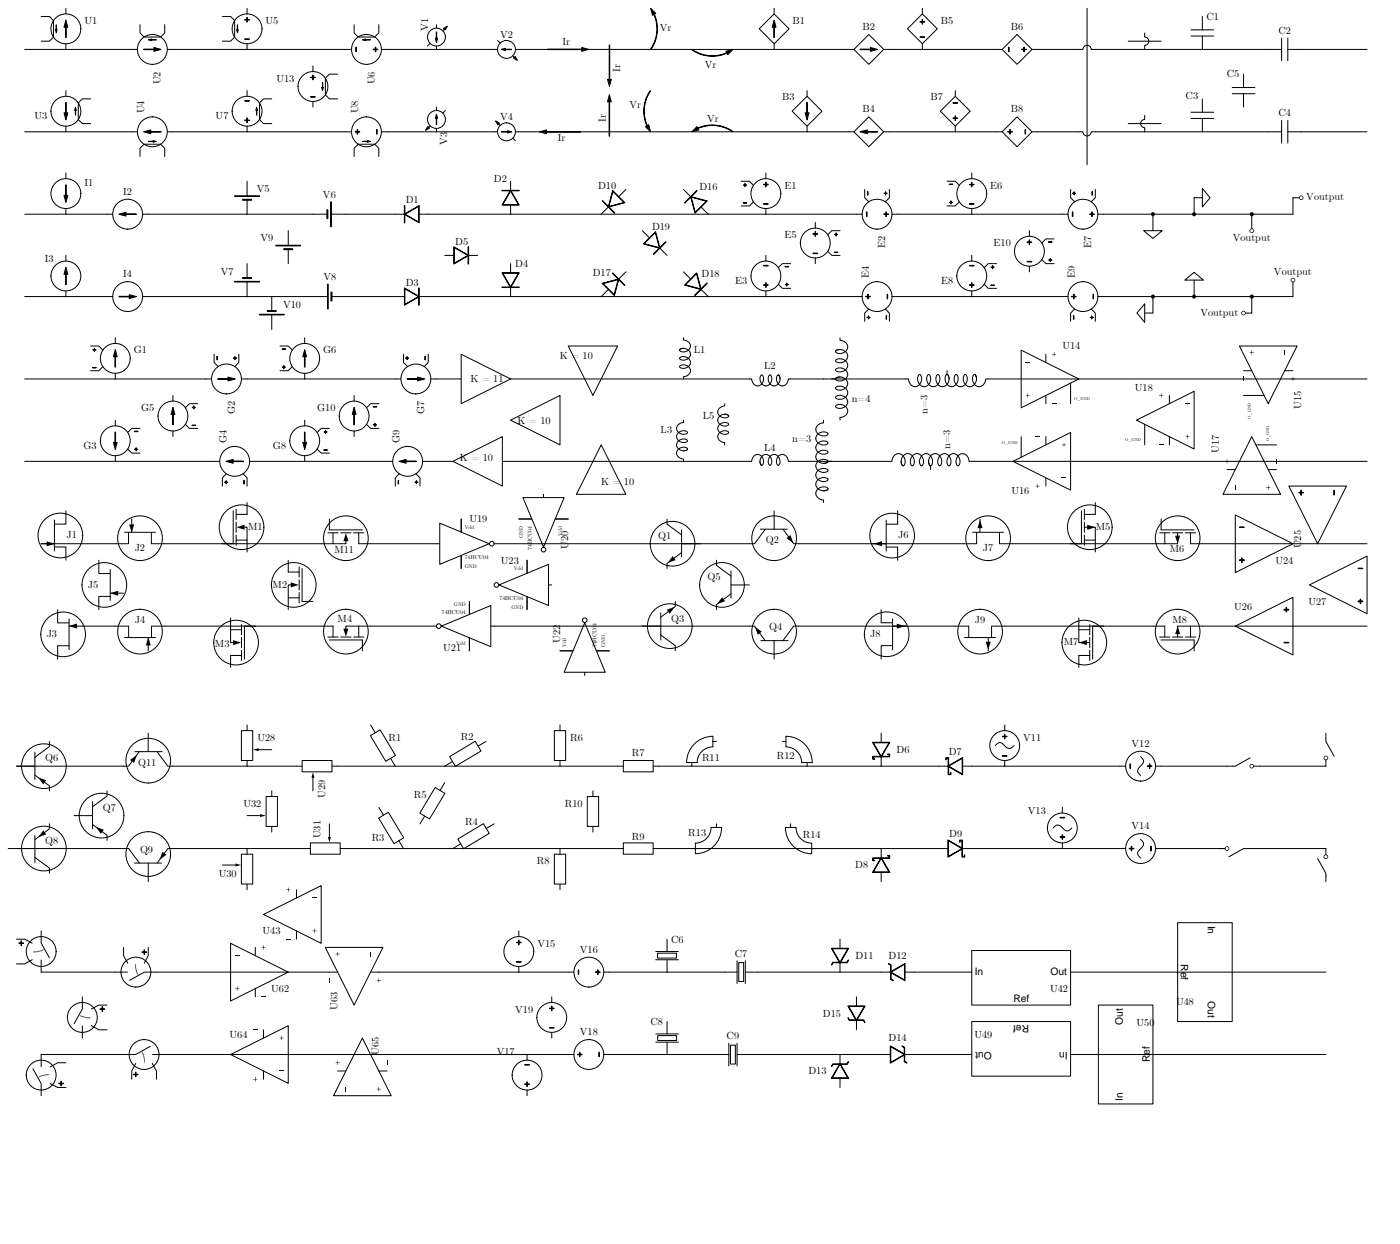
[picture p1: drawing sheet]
<svg xmlns="http://www.w3.org/2000/svg" width="960mm" height="852mm" viewBox="0 0 960 852" stroke-linecap="round" stroke-linejoin="round" font-family="sans-serif">
<g fill="none" stroke="#000" stroke-width=".69">
<path d="M745 6v107M17 34h73M119 34h118M265 34h74M356 34h225M610 34h73M711 34h28M751 34h118M773 28h23M892 34h45M17 90h73M119 90h118"/>
<path d="M265 90h74M356 90h225M610 90h73M711 90h28M751 90h118M773 85h23M892 90h45M824 129l5 6-5 7zM824 135h-6v12M892 135h-6v12h-130M17 147h56M102 147h112"/>
<path d="M237 147h34M294 147h293M615 147h113M784 158h13l-7 5zM790 147v11M858 147v11M812 192l6-5 7 5zM818 192v11M886 192v11h-130M17 203h56M102 203h112M237 203h34"/>
<path d="M294 203h293M615 203h113M785 208v13l-6-7zM790 203v11h-5M858 203v11h-6M17 260h124M169 260h102M299 260h17M350 260h164M542 260h79M677 260h260M17 316h130"/>
<path d="M175 316h90M294 316h16M344 316h170M542 316h68M666 316h271M28 373h51M113 373h107M254 373h45M339 373h175M548 373h112M694 373h96M824 373h113"/>
<path d="M56 429h23M113 429h107M254 429h45M339 429h175M548 429h107M689 429h101M824 429h113M11 525h74M119 525h84M231 525h192M452 525h191M666 525h102"/>
<path d="M796 525h45M864 525h45M6 581h79M119 581h90M237 581h186M452 581h191M666 581h102M796 581h45M858 581h51M28 666h51M107 666h119M260 666h129"/>
<path d="M418 666h79M519 666h85M627 666h39M734 666h175M28 722h57M113 722h276M418 722h73M514 722h90M627 722h39M734 722h175"/>
</g>
<g fill="#000">
<circle cx="790" cy="147" r="1.4"/>
<circle cx="818" cy="147" r="1.4"/>
<circle cx="858" cy="147" r="1.4"/>
<circle cx="790" cy="203" r="1.4"/>
<circle cx="818" cy="203" r="1.4"/>
<circle cx="858" cy="203" r="1.4"/>
</g>
<circle cx="858" cy="158" r="1.3" fill="#fff"/>
<path d="M857 158a1.1 1.1 0 0 1 2 0 1.1 1.1 0 0 1-2 0zM856 158a2 2 0 0 0 4 0 2 2 0 0 0-4 0z" fill-rule="evenodd" fill="#000"/>
<circle cx="892" cy="135" r="1.3" fill="#fff"/>
<path d="M891 135a1.1 1.1 0 0 1 2 0 1.1 1.1 0 0 1-2 0zM890 135a1.6 1.6 0 0 0 3 0 1.6 1.6 0 0 0-3 0z" fill-rule="evenodd" fill="#000"/>
<circle cx="852" cy="214" r="1.3" fill="#fff"/>
<path d="M851 215a1.1 1.1 0 0 1 2 0 1.1 1.1 0 0 1-2 0zM851 214a1.6 1.6 0 0 0 3 0 1.6 1.6 0 0 0-3 0z" fill-rule="evenodd" fill="#000"/>
<circle cx="886" cy="192" r="1.3" fill="#fff"/>
<g fill="#000">
<path d="M885 192a1.1 1.1 0 0 1 2 0 1.1 1.1 0 0 1-2 0zM885 192a1.6 1.6 0 0 0 3 0 1.6 1.6 0 0 0-3 0z" fill-rule="evenodd"/>
<path d="M722 241l1 2h1h-1v1l-1-1h-1h1z" fill-rule="evenodd"/>
<path d="M857 241h1v-1v1l1 1h-1v1v-1z" fill-rule="evenodd"/>
<path d="M885 259h1v-1v1l2 1h-2v1v-1z" fill-rule="evenodd"/>
<path d="M704 269l1 2h1h-1v1l-1-1h-1h1z" fill-rule="evenodd"/>
<path d="M796 269v2h1h-1v1v-1h-2h2z" fill-rule="evenodd"/>
<path d="M814 298v1h1h-1v2v-2h-1h1z" fill-rule="evenodd"/>
<path d="M729 303v2h2h-2v1v-1h-1h1z" fill-rule="evenodd"/>
<path d="M840 316h1v-1v1h1h-1v1v-1z" fill-rule="evenodd"/>
<path d="M711 332v1h2h-2v1v-1h-1h1z" fill-rule="evenodd"/>
<path d="M868 334h1v-1v1h2h-2v2v-2z" fill-rule="evenodd"/>
<path d="M539 369l3-2 2 5z" fill-rule="evenodd"/>
<path d="M461 381l2 3-5 2z" fill-rule="evenodd"/>
<path d="M457 418l5-2-3 4z" fill-rule="evenodd"/>
<path d="M495 409l2 3-6 2z" fill-rule="evenodd"/>
<path d="M517 429l5 4-3 2z" fill-rule="evenodd"/>
<path d="M197 608l1 1h1l-1 1v1l-1-1h-1l1-1z" fill-rule="evenodd"/>
<path d="M215 636l1 2h1h-1v1l-1-1h-1h1z" fill-rule="evenodd"/>
</g>
<g fill="none" stroke="#000" stroke-width=".69">
<path d="M28 11h6l3 3v11l-3 3h-6M45 6v4M45 19v7M96 17v6l3 2h11l3-2v-6M152 11h6l3 3v11l-3 3h-6M169 6v4M243 17v6l2 2h12l3-2v-6M299 17v2M305 19l-2 2M520 20l11-10 10 10-10 10zM531 6v4M531 19v7"/>
<path d="M622 20l10-10 10 10-10 10zM632 6v4M824 11v9M45 30v4M90 34h4M99 34h7M115 34h4M168 27h3M169 30v4M237 34h4M244 32v3M261 34h4"/>
<path d="M295 30l-2 2M299 32v2M339 34h2M341 28l2 2M351 38l2 2M353 34h3M531 30v4M581 34h4M590 34h7M595 24l11 10-11 10-10-10zM606 34h4M631 25h3"/>
<path d="M632 30v4M683 34h4M687 34l10-10 10 10-10 10zM691 32v3M707 34h4M739 34h3a2.8 2.8 0 0 1 3-3 2.8 2.8 0 0 1 3 3h3M785 23v2a2.8 2.8 0 0 1 2 3 2.8 2.8 0 0 1-2 3v3M816 20h16M816 25h16M824 25v9M869 34h9M878 26v16"/>
<path d="M883 34h9M883 26v16M214 45v4M231 51h-5l-3 3v11l3 3h5M845 60h15M852 51v9M45 62v4M45 70v7M62 68h-6l-2 3v11l2 3h6M168 69h3M169 62v4M186 68h-5l-3 3v11l3 3h5"/>
<path d="M213 66h3M214 69v4M299 73v3M305 76l-2 2M543 76l10-10 10 10-10 10zM553 62v4M553 70v7M645 76l10-10 10 10-10 10zM653 71h3M655 62v4M785 79v3a2.8 2.8 0 0 0-3 3 2.8 2.8 0 0 0 3 2v3M816 77h16"/>
<path d="M824 68v9M845 64h15M852 64v9M45 86v4M90 90h4M103 90h7M115 90h4M169 86v4M237 90h4M258 89v3M261 90h4M295 86l-2 2"/>
<path d="M299 88v2M339 90h2M341 84l2 2M351 95l2 1M353 90h3M553 86v4M581 90h4M585 90l10-10 11 10-11 11zM594 90h7M606 90h4M655 86v4M683 90h4"/>
<path d="M697 80l10 10-10 11-10-11zM703 89v3M707 90h4M739 90h3a2.8 2.8 0 0 0 3 3 2.8 2.8 0 0 0 3-3h3M816 81h16M824 81v9M869 90h9M878 83v15M883 90h9M883 83v15M45 119v3M96 107v-5l3-3h11l3 3v5"/>
<path d="M243 107v-5l2-3h12l3 3v5M525 119v3M666 119v3M45 127v7M169 124v10M169 137v10M350 124v7M508 124h6l2 3M510 139h2M516 138l-2 3h-6M524 140h2M593 130v5l2 3"/>
<path d="M595 131v3M610 130v5l-3 3M649 124h6l3 3M651 126h2M658 138l-3 3h-6M665 140h2M734 130v5l3 3M749 131v3M751 130v5l-3 3M45 143v4M73 147h4M86 147h7"/>
<path d="M98 147h4M198 158v10M214 147h10M227 147h10M271 147h6M287 147h7M350 140v7M525 143v4M559 152v4M576 158h-6l-3 3M587 147h4M594 145v3"/>
<path d="M611 147h4M666 143v4M706 158v4M728 147h4M735 145v3M752 147h4M45 175v4M198 171v10M305 175h6M321 175h6M525 175v4M557 174h3"/>
<path d="M559 177v4M567 172l3 3h6M572 173h2M666 175v4M704 179h3M714 178l3 3h5M719 166h2M722 164h-5l-3 2M45 188v7M45 199v4M169 181v10M169 193v10"/>
<path d="M350 181v6M350 197v6M524 182h2M525 199v4M533 195l3 3h6M538 183h2M542 181h-6l-3 2M665 182h2M666 199v4M675 195l2 3h6M679 195h2M683 181h-6l-2 2"/>
<path d="M706 182v4M73 203h4M82 203h7M98 203h4M214 203h11M227 203h10M271 203h6M287 203h7M587 203h4M595 212l-2 2v6M607 212l3 2v6M608 216v3"/>
<path d="M608 202v3M611 203h4M728 203h4M736 216v3M737 212l-3 2v6M748 212l3 2v6M749 202v3M752 203h4M62 237h6l3 3M79 231v4M192 237h6l2 3M193 239h3"/>
<path d="M209 231v4M466 240a4 4 0 0 1 4-1 4 4 0 0 1 3 4M468 231v2a5 5 0 0 1 5 4M469 239h-2l-1 1M473 237a4 4 0 0 1-7 3M576 231v2a5 5 0 0 1 5 5M576 239l-3 1v1M581 238a5 5 0 0 1-3 4 5 5 0 0 1-5-1M700 240l39 20-39 19zM849 237h40l-20 40zM64 252h2M71 251l-3 3h-6"/>
<path d="M79 244v7M79 256v4M141 260h4M147 243v5l3 3M149 244v2M149 260h7M164 243v5l-3 3M165 260h4M200 251l-2 3h-6M209 244v7M209 256v4M271 260h4"/>
<path d="M277 243v5l2 3M279 260h7M291 244v2M294 243v5l-3 3M295 260h4M473 243a4 4 0 0 1-7 3 4 4 0 0 1 6-1 4 4 0 0 1 0 6 4 4 0 0 1-6 0 4 4 0 0 1 7 1 4 4 0 0 1-5 6v2M514 260h1a5 5 0 0 0 4 4M533 257a4 4 0 0 1 1 6 4 4 0 0 1-7 0 4 4 0 0 1 1-6 4 4 0 0 1 1 5 4 4 0 0 1-4 2M533 257a4 4 0 0 0 2 7 4 4 0 0 0 5-4h2M533 257l1 1 1 2M570 260h3M573 241a5 5 0 0 1 6-1 5 5 0 0 1 1 6 5 5 0 0 1-7 1 5 5 0 0 1 5-1 5 5 0 0 1 3 4"/>
<path d="M573 260a5 5 0 0 1 6-1 5 5 0 0 1 1 6 5 5 0 0 1-7 1 5 5 0 0 1 5-1 5 5 0 0 1 3 4M576 258l-3 1v1M581 250a5 5 0 0 1-3 4 5 5 0 0 1-5-1 5 5 0 0 1 6 0 5 5 0 0 1 1 6 5 5 0 0 1-7 1M621 260h2a5 5 0 0 0 5 5 5 5 0 0 0 4-6 1.4 1.4 0 0 0-1-2 1.4 1.4 0 0 0-2 0 5 5 0 0 0 1 6 5 5 0 0 0 6 1 5 5 0 0 0 1-7 5 5 0 0 0-2 5 5 5 0 0 0 5 3M649 257a5 5 0 0 0 0 6 5 5 0 0 0 6 1 5 5 0 0 0 0-7 5 5 0 0 0 0 6 5 5 0 0 0 6 1 5 5 0 0 0 1-7 5 5 0 0 0-1 6 5 5 0 0 0 6 1 5 5 0 0 0 1-7M649 257a5 5 0 0 1 1 6 5 5 0 0 1-6 1 5 5 0 0 1-1-7 5 5 0 0 1 1 5 5 5 0 0 1-4 3M649 257h1v3M649 254v3M668 257a5 5 0 0 0 0 6 5 5 0 0 0 5 1l2-2 1-2h1M668 257h1v3M703 248h3M717 243v5"/>
<path d="M852 258v3M852 254h6M881 240v3M881 254h5M119 271v4M135 277h-5l-3 2M243 271v4M256 279h2M260 277h-6l-3 2M497 277v1a4 4 0 0 0-5 5 4 4 0 0 0 6 3l1-1M519 264a4 4 0 0 0 3-7 4 4 0 0 0-1 5 4 4 0 0 0 4 2M581 269a5 5 0 0 1-3 4 5 5 0 0 1-5-1 5 5 0 0 1 6 0 5 5 0 0 1 1 6 5 5 0 0 1-7 0 5 5 0 0 1 6 0 5 5 0 0 1 1 6l-2 1-2 1v2"/>
<path d="M717 271v6M721 277h3M734 262v15M802 271v6M813 277h2M852 271h14M79 288v4M79 296v7M92 296h2M96 294h-6l-2 2M119 284v7M119 295v4"/>
<path d="M127 291l3 3h5M132 291h2M209 288v4M209 296v7M226 294h-6l-3 2M243 284v7M243 295v4M251 291l3 3h6M464 294a4 4 0 0 0 7 2 4 4 0 0 0-6 0 4 4 0 0 0 0 6 4 4 0 0 0 6 0 4 4 0 0 0-7 2 4 4 0 0 0 6 5l1-1M468 288v1a5 5 0 0 0-4 4M492 288a4 4 0 0 0 7 3 4 4 0 0 0-4-1 4 4 0 0 0-3 3M492 294a4 4 0 0 0 7 2 4 4 0 0 0-7 2 4 4 0 0 0 5 5v2"/>
<path d="M497 284h1l1 1M499 285a4 4 0 0 0-4-1 4 4 0 0 0-3 4M564 288v2a5 5 0 0 0-5 5 5 5 0 0 0 6 4 1.4 1.4 0 0 0 2-1 1.4 1.4 0 0 0 0-2 5 5 0 0 0-6 1 5 5 0 0 0-1 6 5 5 0 0 0 7 0 5 5 0 0 0-5-1 5 5 0 0 0-3 5M700 299v14M710 299h3M717 299v6M779 288l39-20v40zM785 291v14M802 299v6M858 299l20 40h-40zM79 312v4M88 308l2 2h6"/>
<path d="M147 316h4M160 316h7M171 316h4M209 312v4M217 308l3 2h6M222 308h2M265 316h4M278 316h7M290 316h4M471 308a4 4 0 0 0-7 1 4 4 0 0 0 4 6v1M471 308l-1 1h-2M519 311a5 5 0 0 0-4 5h-1"/>
<path d="M519 311a4 4 0 0 1 3 8M521 316v2l1 1M525 311a4 4 0 0 0-3 8M525 311a4 4 0 0 1 3 8 4 4 0 0 1-1-6 4 4 0 0 1 7 0 4 4 0 0 1-1 6 4 4 0 0 1 2-7 4 4 0 0 1 5 4h2M559 307a5 5 0 0 0 3 4 5 5 0 0 0 5-1 5 5 0 0 0-6-1 5 5 0 0 0-1 6 5 5 0 0 0 7 1M567 316a5 5 0 0 0-6 0 5 5 0 0 0-1 6 5 5 0 0 0 7 0 5 5 0 0 0-6 0 5 5 0 0 0-1 6 5 5 0 0 0 7 1 5 5 0 0 0-5-1 5 5 0 0 0-3 4M567 316v1h-3M567 316h3M616 311a5 5 0 0 0-5 5h-1M616 311a5 5 0 0 1 4 3 5 5 0 0 1-1 5M618 316v2l1 1M628 311a5 5 0 0 0-4 3 5 5 0 0 0 1 5 5 5 0 0 0 1-6 5 5 0 0 0-6-1 5 5 0 0 0-1 7"/>
<path d="M629 311a5 5 0 0 1 4 3 5 5 0 0 1-1 5 5 5 0 0 1-1-6 5 5 0 0 1 6-1 5 5 0 0 1 1 7M636 316l1 2 1 1M638 319v3M647 311a5 5 0 0 0-4 3 5 5 0 0 0 1 5 5 5 0 0 0 1-6 5 5 0 0 0-6-1 5 5 0 0 0-1 7M647 311a5 5 0 0 1 4 3 5 5 0 0 1-1 5 5 5 0 0 1 0-6 5 5 0 0 1 6-1 5 5 0 0 1 1 7 5 5 0 0 1-1-6 5 5 0 0 1 6-1l2 2v2h2M694 316l40-20v40zM794 305h3M861 305h14M875 315v2M155 325l-3 2v6M167 325l2 2v6M167 329v3"/>
<path d="M273 329v3M274 325l-3 2v6M285 325l3 2v6M373 339v2M559 332a5 5 0 0 0 3 4 5 5 0 0 0 5-1M567 335a5 5 0 0 0-6-1 5 5 0 0 0-1 6l2 2 2 1v1M567 335v1h-3M717 327v6M728 327h3M841 322h6M847 333v3M869 322h6"/>
<path d="M301 358l34 15-34 14zM316 356v9M356 356h9M358 341h29l-14 34zM381 356h8M457 356v3l10 7M531 350v13M299 373h2M467 379l-10 7v4M467 363v19M480 373h-13M521 363h19"/>
<path d="M525 363l-8 10h-3M537 363l7 10h4M316 381v8M361 384v9M491 384v3l10 8M501 391v19M322 412v9M342 401l34-14v28zM361 409v9M376 401h2M453 420v19M463 412v4l-10 7"/>
<path d="M501 407l-10 7v4M514 401h-13M303 429l33-14v28zM322 437v9M336 429h3M401 427l14 34h-28zM453 435l10 7v4M453 429h-13M514 429h3l7 10M522 439h18M531 439v13M548 429h-4l-7 10"/>
<path d="M384 446h9M409 446h9M401 461v2M384 497v4M380 501h8v20h-8zM384 521v4M423 525h4M427 521h21v8h-21zM448 525h4M403 546h7v20h-7zM406 542v4M406 566v4"/>
<path d="M427 577h21v8h-21zM380 585h8v21h-8zM384 581v4M423 581h4M448 581h4M203 610v5M214 615h3M384 606v4M28 638v8l6 10M181 627l39-20v39zM203 638v5M11 643h6l5 3"/>
<path d="M22 658l-5 2h-6M28 658v8M196 643h3"/>
<circle cx="45" cy="20" r="10"/>
<circle cx="169" cy="20" r="10"/>
<circle cx="104" cy="34" r="10"/>
<circle cx="251" cy="34" r="10"/>
<circle cx="299" cy="25" r="6"/>
<circle cx="347" cy="34" r="6"/>
<circle cx="214" cy="59" r="10"/>
<circle cx="45" cy="76" r="10"/>
<circle cx="169" cy="76" r="10"/>
<circle cx="104" cy="90" r="10"/>
<circle cx="251" cy="90" r="10"/>
<circle cx="299" cy="82" r="6"/>
<circle cx="347" cy="90" r="6"/>
<circle cx="45" cy="133" r="10"/>
<circle cx="525" cy="133" r="10"/>
<circle cx="666" cy="133" r="10"/>
<circle cx="87" cy="147" r="10"/>
<circle cx="601" cy="147" r="10"/>
<circle cx="742" cy="147" r="10"/>
<circle cx="559" cy="167" r="10"/>
<circle cx="706" cy="172" r="10"/>
<circle cx="45" cy="189" r="10"/>
<circle cx="525" cy="189" r="10"/>
<circle cx="666" cy="189" r="10"/>
<circle cx="87" cy="203" r="10"/>
<circle cx="601" cy="203" r="10"/>
<circle cx="742" cy="203" r="10"/>
<circle cx="79" cy="246" r="10"/>
<circle cx="155" cy="260" r="10"/>
<circle cx="209" cy="246" r="10"/>
<circle cx="285" cy="260" r="10"/>
<circle cx="119" cy="285" r="10"/>
<circle cx="243" cy="285" r="10"/>
<circle cx="79" cy="302" r="10"/>
<circle cx="161" cy="316" r="10"/>
<circle cx="209" cy="302" r="10"/>
<circle cx="279" cy="316" r="10"/>
<circle cx="337" cy="373" r="1.6"/>
<circle cx="373" cy="377" r="1.6"/>
<circle cx="461" cy="373" r="15"/>
<circle cx="531" cy="369" r="15"/>
<circle cx="340" cy="401" r="1.6"/>
<circle cx="495" cy="401" r="15"/>
<circle cx="301" cy="429" r="1.6"/>
<circle cx="401" cy="425" r="1.6"/>
<circle cx="459" cy="429" r="15"/>
<circle cx="531" cy="433" r="15"/>
<circle cx="28" cy="652" r="10"/>
</g>
<g fill="#000" stroke="#000" stroke-width=".69">
<path d="M38 17l1 4z" fill-rule="evenodd"/>
<path d="M45 18v8z" fill-rule="evenodd"/>
<path d="M163 17v4z" fill-rule="evenodd"/>
<path d="M530 18l1 8z" fill-rule="evenodd"/>
<path d="M98 34h8z" fill-rule="evenodd"/>
<path d="M104 27h3z" fill-rule="evenodd"/>
<path d="M168 27h3z" fill-rule="evenodd"/>
<path d="M244 32v3z" fill-rule="evenodd"/>
<path d="M250 27h4z" fill-rule="evenodd"/>
<path d="M299 22v5z" fill-rule="evenodd"/>
<path d="M346 34h5z" fill-rule="evenodd"/>
<path d="M375 34h24z" fill-rule="evenodd"/>
<path d="M418 31v23z" fill-rule="evenodd"/>
<path d="M448 10a22 22 0 0 1-2 24 24 24 0 0 0 2-24z" fill-rule="evenodd"/>
<path d="M474 34a26 26 0 0 0 24 2 23 23 0 0 1-24-2z" fill-rule="evenodd"/>
<path d="M590 34h7z" fill-rule="evenodd"/>
<path d="M631 25l3 1z" fill-rule="evenodd"/>
<path d="M691 32l1 3z" fill-rule="evenodd"/>
<path d="M221 57v3z" fill-rule="evenodd"/>
<path d="M45 70v7z" fill-rule="evenodd"/>
<path d="M52 75v4z" fill-rule="evenodd"/>
<path d="M168 69h3z" fill-rule="evenodd"/>
<path d="M176 75v4z" fill-rule="evenodd"/>
<path d="M213 66l3 1z" fill-rule="evenodd"/>
<path d="M446 62a27 27 0 0 0-3 24 25 25 0 0 1 3-24z" fill-rule="evenodd"/>
<path d="M553 70v7z" fill-rule="evenodd"/>
<path d="M653 70l3 1z" fill-rule="evenodd"/>
<path d="M102 97h3z" fill-rule="evenodd"/>
<path d="M103 90h7z" fill-rule="evenodd"/>
<path d="M248 97h4z" fill-rule="evenodd"/>
<path d="M258 89v3z" fill-rule="evenodd"/>
<path d="M299 81v4z" fill-rule="evenodd"/>
<path d="M344 90h4z" fill-rule="evenodd"/>
<path d="M375 90l23 1z" fill-rule="evenodd"/>
<path d="M417 70l1 23z" fill-rule="evenodd"/>
<path d="M478 88a23 23 0 0 1 24 2 26 26 0 0 0-24-2z" fill-rule="evenodd"/>
<path d="M594 90h7z" fill-rule="evenodd"/>
<path d="M703 89v3z" fill-rule="evenodd"/>
<path d="M45 127v7z" fill-rule="evenodd"/>
<path d="M161 134h17v1h-17z" fill-rule="evenodd"/>
<path d="M166 137h6h-6z" fill-rule="evenodd"/>
<path d="M227 138v17z" fill-rule="evenodd"/>
<path d="M350 130l6 11h-12zM350 131l-5 9h10z" fill-rule="evenodd"/>
<path d="M344 130l12 1z" fill-rule="evenodd"/>
<path d="M509 139h3z" fill-rule="evenodd"/>
<path d="M523 140h4z" fill-rule="evenodd"/>
<path d="M595 131v3z" fill-rule="evenodd"/>
<path d="M651 126h2z" fill-rule="evenodd"/>
<path d="M664 140h4z" fill-rule="evenodd"/>
<path d="M748 131l1 3z" fill-rule="evenodd"/>
<path d="M86 147h7z" fill-rule="evenodd"/>
<path d="M224 144h1v6h-1z" fill-rule="evenodd"/>
<path d="M277 147l10-6v12zM278 147l9 5v-11z" fill-rule="evenodd"/>
<path d="M277 141v12z" fill-rule="evenodd"/>
<path d="M594 145v3z" fill-rule="evenodd"/>
<path d="M735 145v3z" fill-rule="evenodd"/>
<path d="M195 170h6v1h-6z" fill-rule="evenodd"/>
<path d="M189 168h17h-17z" fill-rule="evenodd"/>
<path d="M321 169v12z" fill-rule="evenodd"/>
<path d="M311 169v12l10-6zM311 170l10 5-10 5z" fill-rule="evenodd"/>
<path d="M557 173l3 1z" fill-rule="evenodd"/>
<path d="M572 173h2z" fill-rule="evenodd"/>
<path d="M704 179h3z" fill-rule="evenodd"/>
<path d="M719 166h2z" fill-rule="evenodd"/>
<path d="M45 188v7z" fill-rule="evenodd"/>
<path d="M166 190h6v1h-6z" fill-rule="evenodd"/>
<path d="M161 193h17h-17z" fill-rule="evenodd"/>
<path d="M344 197h12z" fill-rule="evenodd"/>
<path d="M344 187h12l-6 10zM345 187l5 9 5-9z" fill-rule="evenodd"/>
<path d="M523 182h4z" fill-rule="evenodd"/>
<path d="M538 183h2z" fill-rule="evenodd"/>
<path d="M664 182h4z" fill-rule="evenodd"/>
<path d="M679 195l3 1z" fill-rule="evenodd"/>
<path d="M82 203h7z" fill-rule="evenodd"/>
<path d="M224 195h1v17h-1z" fill-rule="evenodd"/>
<path d="M227 200h1v6h-1z" fill-rule="evenodd"/>
<path d="M287 197v12z" fill-rule="evenodd"/>
<path d="M277 197l10 6-10 6zM277 198v11l10-6z" fill-rule="evenodd"/>
<path d="M607 216l1 3z" fill-rule="evenodd"/>
<path d="M608 202v3z" fill-rule="evenodd"/>
<path d="M736 216v3z" fill-rule="evenodd"/>
<path d="M749 202l1 3z" fill-rule="evenodd"/>
<path d="M193 239h3z" fill-rule="evenodd"/>
<path d="M63 252h3z" fill-rule="evenodd"/>
<path d="M79 244v7z" fill-rule="evenodd"/>
<path d="M149 244v3z" fill-rule="evenodd"/>
<path d="M149 259l7 1z" fill-rule="evenodd"/>
<path d="M209 244v7z" fill-rule="evenodd"/>
<path d="M279 259l7 1z" fill-rule="evenodd"/>
<path d="M291 244l1 3z" fill-rule="evenodd"/>
<path d="M256 279h2z" fill-rule="evenodd"/>
<path d="M92 295l3 1z" fill-rule="evenodd"/>
<path d="M118 284l1 7z" fill-rule="evenodd"/>
<path d="M132 291l2 1z" fill-rule="evenodd"/>
<path d="M243 284v7z" fill-rule="evenodd"/>
<path d="M79 296v7z" fill-rule="evenodd"/>
<path d="M160 316h7z" fill-rule="evenodd"/>
<path d="M209 296v7z" fill-rule="evenodd"/>
<path d="M222 308h2z" fill-rule="evenodd"/>
<path d="M278 316h7z" fill-rule="evenodd"/>
<path d="M167 329v3z" fill-rule="evenodd"/>
<path d="M273 329v3z" fill-rule="evenodd"/>
</g>
<g fill="#000" stroke="#000" stroke-width=".69">
<path d="M45 14l1 5h-2zM168 13h1l1-1v1l1 1h-1l-1 1v-1zM446 6l3 3-2 2zM531 14l1 5h-3zM632 13v2h2h-2v2v-2h-1h1zM38 20h1v2zM102 27h2v1zM106 33l4 1-4 1zM162 20h1v2zM248 27h3v1zM256 34h1l1-2v2h1h-1l-1 1v-1zM298 26h2l-1 3z"/>
<path d="M304 19l3-1-2 3zM343 34l3-1v2zM353 39l2 2-3-1zM399 33l5 1-5 1zM497 35l5-1-3 3zM597 33l4 1-4 1zM700 34h2v-2v2h1h-1v1v-1zM213 53h1l1-2v2h1h-1l-1 2v-2zM220 60h2l-1 2zM416 54h3l-1 5zM44 77h2l-1 5zM52 73v3h-1z"/>
<path d="M176 73v3h-1zM418 65l1 5h-3zM552 77h2l-1 5zM98 90l5-1v3zM105 96l2 1h-2zM168 82h1l1-1v1l1 1h-1l-1 1v-1zM243 90h2v-1v1h2h-2v2v-2zM252 96l2 1h-2zM293 87l1 1-2 1zM299 78l1 3h-2zM340 83l2 1-1 1zM348 90h3l-3 1z"/>
<path d="M370 90l5-1v3zM442 87l3-2 1 5zM474 90l4-3 1 2zM590 90l4-1v3zM653 81h2v-2v2h1h-1v2v-2zM691 90h1v-1v1h2h-2v2v-2zM44 134h2l-1 5zM511 126v1h1h-1v1v-1h-1h1zM525 125v1h2l-2 1v1v-1h-2l2-1zM606 132h1v-1v1l1 1h-1v1v-1zM652 138v1h1h-1v1v-1h-1h1zM666 125v1h2l-2 1v1v-1h-2l2-1z"/>
<path d="M735 132h1v-1v1l1 1h-1v1v-1zM81 147l5-2v3zM606 147h1l1-2v2h1h-1l-1 1v-1zM747 147h1l1-2v2h1h-1l-1 1v-1zM559 159v1h1h-1v2v-2h-2h2zM572 161h1v-1v1h1h-1v1v-1zM705 164l1 2h1h-1v2l-1-2h-1h1zM720 177v1h1h-1v1v-1h-1h1zM45 183l1 5h-2zM525 194v1h2h-2v2v-2h-2h2zM538 195h1v-1v1h1h-1v1v-1zM666 194v1h2h-2v2v-2h-2h2z"/>
<path d="M680 182v1h1h-1v1v-1h-1h1zM89 202l4 1-4 2zM593 203h2v-1v1h2h-2v2v-2zM595 216v1h1l-1 1v1v-1h-1l1-1zM734 203h2v-1v1h2h-2v2v-2zM747 217h1v-1v1l1 1h-1v1v-1zM65 239v1h1h-1v1v-1h-1h1zM79 240l1 4h-2zM160 245h1v-1v1h1h-1v1v-1zM194 251h1h1l-1 1v1l-1-1h-1l1-1zM209 240l1 4h-2zM278 245h1v-1v1h1h-1v1v-1z"/>
<path d="M132 279h1v-1v1h1h-1v1v-1zM156 258l5 2-5 1zM286 258l5 2-5 1zM119 279l1 5h-3zM223 295v1h1h-1v1v-1h-1h1zM243 279l1 5h-3zM257 290v1h1h-1v1v-1h-1h1zM78 303h2l-1 5zM92 308h1v-1v1h1h-1v1v-1zM155 316l5-1v2zM208 303h2l-1 5zM273 316l5-1v2z"/>
<path d="M155 329v1h1l-1 1h-1l1-1zM284 330h1l1-1v1v1h-1zM13 646h1l1-1v1h1h-1l-1 2v-2z"/>
</g>
<path d="M30 651l-7 1" fill="none" stroke="#646464" stroke-width=".69" stroke-dasharray="1 .3"/>
<path d="M22 652h2v1z" fill="#646464"/>
<g fill="none" stroke="#000" stroke-width=".69">
<path d="M85 649v6l3 5M102 649v6l-3 5M79 666h8M107 666h-8l-10 6"/>
<circle cx="93" cy="666" r="10"/>
</g>
<path d="M97 652h2v-1v1l1 1h-1v1v-1z" fill="#000" stroke="#000" stroke-width=".69"/>
<path d="M94 668l-1-7" fill="none" stroke="#646464" stroke-width=".69" stroke-dasharray="1 .3"/>
<path d="M93 660v2h-1z" fill="#646464"/>
<g fill="none" stroke="#000" stroke-width=".69">
<path d="M23 732l5 10v9M28 722v9M45 728h-5l-6 3M34 742l6 3h5"/>
<circle cx="28" cy="737" r="10"/>
</g>
<path d="M42 741v1h1l-1 1v1v-1h-2l2-1z" fill="#000" stroke="#000" stroke-width=".69"/>
<path d="M27 738l6-2" fill="none" stroke="#646464" stroke-width=".69" stroke-dasharray="1 .3"/>
<path d="M33 736h1l-1 1z" fill="#646464"/>
<g fill="none" stroke="#000" stroke-width=".69">
<path d="M103 717l-10 5h-8M93 729l-3 5v5M104 729l3 5v5M105 722h8"/>
<circle cx="99" cy="722" r="10"/>
</g>
<path d="M91 736h2v-1v1h2h-2v2v-2z" fill="#000" stroke="#000" stroke-width=".69"/>
<path d="M98 721l1 6" fill="none" stroke="#646464" stroke-width=".69" stroke-dasharray="1 .3"/>
<path d="M99 727v2z" fill="#646464"/>
<g fill="none" stroke="#000" stroke-width=".69">
<path d="M56 683v8l-5 10M73 689h-5l-5 2M56 703v8M63 703l5 3h5"/>
<circle cx="56" cy="697" r="10"/>
</g>
<path d="M69 691h1v-1v1l2 1h-2v1v-1z" fill="#000" stroke="#000" stroke-width=".69"/>
<path d="M55 696l6 1" fill="none" stroke="#646464" stroke-width=".69" stroke-dasharray="1 .3"/>
<path d="M61 697h2l-2 1z" fill="#646464"/>
<g fill="none" stroke="#000" stroke-width=".69">
<path d="M883 333h40l-20 40zM892 336v3M914 336v3M37 356v21M45 350v9h-8M90 356v9M160 350v23h-8M162 349v7M162 358v7M169 344v8h-7M607 356v22M615 350v9h-8"/>
<path d="M672 356v9M741 350v23h-7M743 349v7M743 358v7M751 344v8h-8M796 356v7h22M847 353l39 20-39 19zM28 373h9M37 375h8v9M85 365h22M88 365v8h-9M104 365v8h9"/>
<path d="M162 367v7M168 361h1v9h-7M169 370v8M598 373h9M607 375h8v9M667 365h21M669 365v8h-9M685 365v8h9M743 361h8v9h-8M743 367v7M751 370v8M790 373h8"/>
<path d="M795 365h7M798 365v8h9v-8M804 365h7M812 365h8M816 365v8h8M850 361h3M850 384h3M931 389h3M40 418v9h7M604 418v9h8M880 418h3M897 401l40-20v40z"/>
<path d="M931 412h3M47 429h9M47 424v21M79 429h9v8M85 437h22M102 437v9M113 429h-9v8M158 423v8M166 431h-8v9h2M166 428v7M166 437v7M175 429h-7v23"/>
<path d="M220 429h8v7M225 436h7M226 438h22v8M234 436h7M237 431v-2h9v7M242 436h7M246 429h8M612 429h9M612 424v21M655 429h9v8M661 437h21M677 437v9"/>
<path d="M689 429h-9v8M739 423v8M747 431h-8v9h8M747 428v7M747 437v7M756 429h-7v23M790 429h8v7M795 436h7M796 438h22v8M804 436h7M807 436v-7h9v7M812 436h8"/>
<path d="M816 429h8M847 429l39-20v40zM47 442h-7v10M166 449h-8v8M166 446v7M612 442h-8v10M747 449h-8v8M747 446v7M880 440h3M169 497v4M24 515v19M34 508v4l-10 7"/>
<path d="M93 515h18M95 515l-7 10h-3M102 502v13M108 515l7 10h4M165 501h8v20h-8zM177 514h9M604 502v7M604 519v6M857 519l-10 6h-6M11 525h13M24 531l10 7v4M169 521v4"/>
<path d="M203 525h4M207 521h21v8h-21zM214 532v10M228 525h3M643 525h7M660 525h6M858 525h6M51 559h12M63 549v19M73 542v3l-10 8M169 559h10M182 546h8v20h-8z"/>
<path d="M186 542v4M24 572v19M34 564v4l-10 7M63 565l10 7v4M186 566v4M213 577h20v8h-20zM226 564v10M24 587l10 8v3M24 581h-13M85 581h3l8 10M92 591h19M102 591v13"/>
<path d="M119 581h-4l-7 10M152 593h10M165 585h8v21h-8zM169 581v4M209 581h4M233 581h4M604 581v7M604 598v6M643 581h7M660 581h6M169 606v4M356 638v4"/>
<path d="M158 646l40 20-40 20zM161 655h3M175 649v6M223 649h39l-19 40zM254 652v3M354 659h3M576 643v7M576 660v6M175 677v6M226 666h5M226 670v3M254 666h6"/>
<path d="M356 662v4M389 666h4M396 665v2M414 666h4M604 666h6M620 666h7M179 683h3M378 683v4M587 683v6M587 699v7M174 706h2M181 706v5"/>
<path d="M248 711l20 40h-39zM377 704h3M378 707v4M158 722l40-19v39zM181 734v5M192 734h2M231 734h6M260 734h5M265 727v3M360 730h3M361 722v4M389 722h4"/>
<path d="M411 721v3M414 722h4M576 722v7M576 739v6M604 722h6M620 722h7M237 745v3M361 747v4"/>
<circle cx="41" cy="367" r="15"/>
<circle cx="96" cy="369" r="15"/>
<circle cx="166" cy="361" r="15"/>
<circle cx="611" cy="367" r="15"/>
<circle cx="677" cy="369" r="15"/>
<circle cx="747" cy="361" r="15"/>
<circle cx="807" cy="369" r="15"/>
<circle cx="43" cy="435" r="15"/>
<circle cx="96" cy="433" r="15"/>
<circle cx="237" cy="433" r="15"/>
<circle cx="608" cy="435" r="15"/>
<circle cx="672" cy="433" r="15"/>
<circle cx="807" cy="433" r="15"/>
<circle cx="162" cy="440" r="15"/>
<circle cx="743" cy="440" r="15"/>
<circle cx="30" cy="525" r="15"/>
<circle cx="102" cy="521" r="15"/>
<circle cx="70" cy="559" r="15"/>
<circle cx="30" cy="581" r="15"/>
<circle cx="102" cy="585" r="15"/>
<circle cx="356" cy="652" r="10"/>
<circle cx="404" cy="666" r="10"/>
<circle cx="378" cy="697" r="10"/>
<circle cx="361" cy="737" r="10"/>
<circle cx="404" cy="722" r="10"/>
</g>
<g fill="#000">
<path d="M672 356l1 6h-3z" fill-rule="evenodd"/>
<path d="M32 371l5 2-5 1z" fill-rule="evenodd"/>
<path d="M89 359h3l-2 6z" fill-rule="evenodd"/>
<path d="M162 361l6-1v3z" fill-rule="evenodd"/>
<path d="M599 373l5-2 1 3z" fill-rule="evenodd"/>
<path d="M745 360l6 1-6 2z" fill-rule="evenodd"/>
<path d="M805 367h4l-2 6z" fill-rule="evenodd"/>
<path d="M47 429l6-2v3z" fill-rule="evenodd"/>
<path d="M102 437l1 5h-3z" fill-rule="evenodd"/>
<path d="M235 431h4l-2 5z" fill-rule="evenodd"/>
<path d="M615 427l5 2-5 2z" fill-rule="evenodd"/>
<path d="M807 429l2 5-3 1z" fill-rule="evenodd"/>
<path d="M160 439l5 1-5 2z" fill-rule="evenodd"/>
<path d="M676 440h3l-2 5z" fill-rule="evenodd"/>
<path d="M739 440l6-1v3z" fill-rule="evenodd"/>
<path d="M89 521l5-4-2 6z" fill-rule="evenodd"/>
<path d="M26 533l6 2-2 2z" fill-rule="evenodd"/>
<path d="M30 569l2 3-6 2z" fill-rule="evenodd"/>
<path d="M66 567l5 2-2 2z" fill-rule="evenodd"/>
<path d="M111 584l3 2-5 3z" fill-rule="evenodd"/>
<path d="M180 648l1 1h1h-1v2l-1-2h-1h1z" fill-rule="evenodd"/>
<path d="M230 653h1l1-1v1l1 1h-1l-1 1v-1z" fill-rule="evenodd"/>
<path d="M162 676l1 1h1h-1v2l-1-2h-1h1z" fill-rule="evenodd"/>
<path d="M258 672h2v-2v2h1h-1v1v-1z" fill-rule="evenodd"/>
<path d="M193 710v1h1h-1v2v-2h-1h1z" fill-rule="evenodd"/>
<path d="M230 728h1l1-1v1h1h-1l-1 2v-2z" fill-rule="evenodd"/>
<path d="M175 738v1h1l-1 1v1v-1h-1l1-1z" fill-rule="evenodd"/>
<path d="M258 746h1l1-1v1h1h-1l-1 2v-2z" fill-rule="evenodd"/>
</g>
<g fill="#000" stroke="#000" stroke-width=".69">
<path d="M892 336v3z" fill-rule="evenodd"/>
<path d="M914 336l1 3z" fill-rule="evenodd"/>
<path d="M850 361h3z" fill-rule="evenodd"/>
<path d="M850 384h3z" fill-rule="evenodd"/>
<path d="M931 389l3 1z" fill-rule="evenodd"/>
<path d="M880 418h3z" fill-rule="evenodd"/>
<path d="M931 412h3z" fill-rule="evenodd"/>
<path d="M880 440h3z" fill-rule="evenodd"/>
<path d="M598 509h12l-6 10zM599 509l5 9 5-9z" fill-rule="evenodd"/>
<path d="M650 525l10-6v12zM650 525l9 5v-10z" fill-rule="evenodd"/>
<path d="M604 587l6 11h-12zM604 588l-5 9h10z" fill-rule="evenodd"/>
<path d="M650 575l10 6-10 6zM650 576v11l9-6z" fill-rule="evenodd"/>
<path d="M354 659h3z" fill-rule="evenodd"/>
<path d="M570 650h12l-6 10zM570 650l6 9 5-9z" fill-rule="evenodd"/>
<path d="M396 664l1 4z" fill-rule="evenodd"/>
<path d="M610 666l10-6v12zM611 666l9 5v-10z" fill-rule="evenodd"/>
<path d="M581 689l6 10 6-10zM582 690h10l-5 9z" fill-rule="evenodd"/>
<path d="M377 704h3z" fill-rule="evenodd"/>
<path d="M360 729l3 1z" fill-rule="evenodd"/>
<path d="M410 721l1 3z" fill-rule="evenodd"/>
<path d="M576 729l6 10h-12zM576 729l-6 10h11z" fill-rule="evenodd"/>
<path d="M610 717l10 5-10 6zM611 717v11l9-6z" fill-rule="evenodd"/>
</g>
<g fill="#000" stroke="#000" stroke-width=".69">
<path d="M890 337h2v-1v1l1 1h-1v1v-1zM850 384h1v-2v2h2h-2v1v-1zM880 418h1l1-2v2h1h-1l-1 1v-1zM931 412h1l1-2v2h1h-1l-1 2v-2zM604 518h5v-1h-1h2v2zM598 518l6 1h-6v1h2h-2zM648 519h2v6v-6h-1l-1 2zM650 525v5h1l1-1v2h-2zM658 576h2v5l-1-5h-1v1zM598 588h6h-6v1l2 1h-2zM604 588h5v-2h-1h2v2zM659 581l1 6h1v-1v1h-2z"/>
<path d="M354 646h1l1-2v2h1h-1l-1 1v-1zM576 659h4l2-1-1 2zM408 666h2v-2v2h1h-1v2v-2zM571 659l5 1h-5l-1 1zM609 660l2 1v5l-1-5zM610 666l1 5 1 1-2-1zM377 691h1v-2v2h2h-2v1v-1zM581 697l1 2h5h-5zM587 699h5l1 2-1-2zM618 717l2 1v5v-5zM396 722h1l1-1v1l1 1h-1l-1 1v-1zM571 729h5h-5l-1 2z"/>
<path d="M576 729h4l2-1-1 1zM620 722v5l1 1-1-1zM361 741v2h2h-2v1v-1h-1h1z"/>
</g>
<path d="M173 514l4-1v2zM214 529l2 4h-3zM178 558l4 1-4 1zM225 573h2l-1 4zM161 592l4 1-4 1z" fill="#000"/>
<circle cx="858" cy="525" r="1.3" fill="#fff"/>
<path d="M857 525a1.1 1.1 0 0 1 2 0 1.1 1.1 0 0 1-2 0zM856 525a2 2 0 0 0 4 0 2 2 0 0 0-4 0z" fill-rule="evenodd" fill="#000"/>
<path d="M909 502v6l5 10M909 519v6" fill="none" stroke="#000" stroke-width=".69"/>
<circle cx="909" cy="519" r="1.3" fill="#fff"/>
<path d="M908 519a1.1 1.1 0 0 1 2 0 1.1 1.1 0 0 1-2 0zM907 519a1.6 1.6 0 0 0 3 0 1.6 1.6 0 0 0-3 0z" fill-rule="evenodd" fill="#000"/>
<path d="M835 581h6M858 581h-6l-10 6" fill="none" stroke="#000" stroke-width=".69"/>
<circle cx="841" cy="581" r="1.3" fill="#fff"/>
<path d="M840 581a1.1 1.1 0 0 1 2 0 1.1 1.1 0 0 1-2 0zM839 581a2 2 0 0 0 4 0 2 2 0 0 0-4 0z" fill-rule="evenodd" fill="#000"/>
<path d="M903 588l6 10v6M909 581v6" fill="none" stroke="#000" stroke-width=".69"/>
<circle cx="909" cy="587" r="1.3" fill="#fff"/>
<g fill="#000">
<path d="M237 365l2 6h-3z" fill-rule="evenodd"/>
<path d="M75 406l6-1v3z" fill-rule="evenodd"/>
<path d="M199 399l6 2-6 1z" fill-rule="evenodd"/>
<path d="M908 587a1.1 1.1 0 0 1 2 0 1.1 1.1 0 0 1-2 0zM907 587a1.6 1.6 0 0 0 3 0 1.6 1.6 0 0 0-3 0z" fill-rule="evenodd"/>
</g>
<g fill="none" stroke="#000" stroke-width=".69">
<path d="M429 130l-5 5M468 130l5 5M417 142l-5 5M440 158l5 5M480 142l5 5M452 170l5 5M417 198l-5 5M429 186l-5 5M468 186l5 5M480 198l5 5M186 203v10M186 216v10"/>
<path d="M389 237h34l-17 34zM316 243l34 17-34 17zM350 288l34-17v34zM310 316l34-17v34zM412 305l17 34h-34zM226 356v7h22M220 373h8M225 365h7M228 365v8h9v-2M234 365h7M242 365h7M246 365v8h8"/>
<path d="M68 384v9h8M76 390v21M198 384v8h7M205 388v7M205 397v7M207 389v23h7M76 409h-8v9M85 406h-9M198 410v8M199 401h-1v9h7M205 406v7M254 497l3 5"/>
<path d="M689 497v4M254 504l7-4 10 18-7 4zM268 520l3 5M308 518l18-10 4 7-18 10zM333 508l-5 3M476 509a18 18 0 0 1 13-5v8a11 11 0 0 0-11 10h-7a18 18 0 0 1 5-13zM489 508h2M536 508h3M539 504a18 18 0 0 1 18 18h-8a11 11 0 0 0-10-10zM687 518h3M695 511l-3 2-2-1-4-3h-2l-2 2M782 518l1 2 1 2-4 4v3l2 2"/>
<path d="M298 540l7 4-11 17-6-4zM305 536l-3 6M310 522l-5 3M474 522v3M553 522v3M689 521v4M768 525h4M775 524v2M792 525h4M260 553l3 5M291 559l-3 5M728 553v4"/>
<path d="M260 560l6-4 11 18-7 4zM273 576l4 5M314 575l17-11 4 7-17 11zM316 578l-6 3M339 564l-6 4M477 578a11 11 0 0 0 10-11h8a18 18 0 0 1-18 18zM491 564v3M538 567h8a11 11 0 0 0 10 11v7a18 18 0 0 1-18-18zM542 564v3M727 560h3M728 577v4M735 567l-2 2h-2l-4-3-2-1-3 2"/>
<path d="M782 575l2 3-1 2-3 4v2l2 2M789 580v3M474 581h3M556 581h3M768 581h4M792 581h4M807 632h38v68h-38zM449 652h16M449 658h16M451 653h13v3h-13zM457 643v9M457 658v8"/>
<path d="M505 658v16M506 660h4v12h-4zM511 658v16M666 651h68v38h-68zM497 666h8M511 666h8M457 700v8M666 700h68v37h-68zM753 689h37v67h-37zM449 714h16M449 708h16M451 710h13v3h-13z"/>
<path d="M457 714v8M500 715v15M501 716h3v13h-3zM505 715v15M491 722h9M505 722h9"/>
<circle cx="237" cy="369" r="15"/>
<circle cx="72" cy="401" r="15"/>
<circle cx="201" cy="401" r="15"/>
<circle cx="689" cy="511" r="10"/>
<circle cx="782" cy="525" r="10"/>
<circle cx="728" cy="567" r="10"/>
<circle cx="782" cy="581" r="10"/>
</g>
<g fill="#000" stroke="#000" stroke-width=".69">
<path d="M413 138l8 8z" fill-rule="evenodd"/>
<path d="M473 135l12 3-9 8zM474 135l3 10 7-7z" fill-rule="evenodd"/>
<path d="M469 139l9-8z" fill-rule="evenodd"/>
<path d="M420 130l8 9-11 3zM420 131l-3 10 11-2z" fill-rule="evenodd"/>
<path d="M449 159l-8 8 11 3zM449 159l3 11-10-3z" fill-rule="evenodd"/>
<path d="M456 166l-8 8z" fill-rule="evenodd"/>
<path d="M413 194l11-3-3 12zM413 194l8 8 3-10z" fill-rule="evenodd"/>
<path d="M420 187l8 8z" fill-rule="evenodd"/>
<path d="M469 195l9-8 3 11zM470 195l10 3-3-10z" fill-rule="evenodd"/>
<path d="M178 215h17v1h-17z" fill-rule="evenodd"/>
<path d="M183 213h6h-6z" fill-rule="evenodd"/>
<path d="M476 202l9-8z" fill-rule="evenodd"/>
<path d="M687 518h3z" fill-rule="evenodd"/>
<path d="M774 523l1 4z" fill-rule="evenodd"/>
<path d="M727 560h3z" fill-rule="evenodd"/>
<path d="M789 580v3z" fill-rule="evenodd"/>
</g>
<path d="M687 504h1l1-1v1l1 1h-1l-1 1v-1zM786 525h2v-2v2h2h-2v2v-2zM727 573h1v-1v1l2 1h-2v1v-1zM774 581h1l1-1v1l1 1h-1l-1 1v-1z" fill="#000" stroke="#000" stroke-width=".69"/>
<g font-size="7.1">
<text x="58" y="16">U1</text>
<text x="182" y="16">U5</text>
<text x="543" y="17">B1</text>
<text x="645" y="16">B5</text>
<text x="827" y="14">C1</text>
<text x="294" y="21" transform="rotate(-90 294 21)">V1</text>
<text x="452" y="21">Vr</text>
<text x="591" y="20">B2</text>
<text x="693" y="20">B6</text>
<text x="876" y="23">C2</text>
<text x="343" y="26">V2</text>
<text x="386" y="31">Ir</text>
<text x="483" y="47">Vr</text>
<text x="425" y="49" transform="rotate(-90 425 49)">Ir</text>
<text x="841" y="53">C5</text>
<text x="110" y="58" transform="rotate(-90 110 58)">U2</text>
<text x="189" y="56">U13</text>
<text x="257" y="58" transform="rotate(-90 257 58)">U6</text>
<text x="536" y="68">B3</text>
<text x="638" y="68">B7</text>
<text x="813" y="68">C3</text>
<text x="99" y="78" transform="rotate(-90 99 78)">U4</text>
<text x="246" y="78" transform="rotate(-90 246 78)">U8</text>
<text x="432" y="74">Vr</text>
<text x="591" y="77">B4</text>
<text x="693" y="77">B8</text>
<text x="24" y="82">U3</text>
<text x="148" y="82">U7</text>
<text x="343" y="83">V4</text>
<text x="415" y="84" transform="rotate(-90 415 84)">Ir</text>
<text x="485" y="84">Vr</text>
<text x="876" y="80">C4</text>
<text x="307" y="99" transform="rotate(-90 307 99)">V3</text>
<text x="382" y="97">Ir</text>
<text x="339" y="125">D2</text>
<text x="58" y="127">I1</text>
<text x="176" y="131">V5</text>
<text x="410" y="129">D10</text>
<text x="479" y="130">D16</text>
<text x="538" y="129">E1</text>
<text x="679" y="129">E6</text>
<text x="84" y="133">I2</text>
<text x="221" y="135">V6</text>
<text x="895" y="137">Voutput</text>
<text x="278" y="139">D1</text>
<text x="447" y="158">D19</text>
<text x="179" y="165">V9</text>
<text x="312" y="168">D5</text>
<text x="538" y="163">E5</text>
<text x="845" y="165">Voutput</text>
<text x="607" y="170" transform="rotate(-90 607 170)">E2</text>
<text x="681" y="169">E10</text>
<text x="748" y="170" transform="rotate(-90 748 170)">E7</text>
<text x="31" y="180">I3</text>
<text x="353" y="183">D4</text>
<text x="84" y="190">I4</text>
<text x="151" y="189">V7</text>
<text x="222" y="192">V8</text>
<text x="406" y="189">D17</text>
<text x="481" y="189">D18</text>
<text x="595" y="190" transform="rotate(-90 595 190)">E4</text>
<text x="737" y="190" transform="rotate(-90 737 190)">E9</text>
<text x="873" y="188">Voutput</text>
<text x="278" y="196">D3</text>
<text x="504" y="195">E3</text>
<text x="645" y="195">E8</text>
<text x="194" y="211">V10</text>
<text x="823" y="216">Voutput</text>
<text x="728" y="239">U14</text>
<text x="92" y="242">G1</text>
<text x="222" y="242">G6</text>
<text x="384" y="246">K = 10</text>
<text x="476" y="242">L1</text>
<text x="524" y="253">L2</text>
<text x="322" y="262">K = 11</text>
<text x="778" y="268">U18</text>
<text x="584" y="275">n=4</text>
<text x="97" y="282">G5</text>
<text x="217" y="282">G10</text>
<text x="892" y="280" transform="rotate(-90 892 280)">U15</text>
<text x="161" y="284" transform="rotate(-90 161 284)">G2</text>
<text x="291" y="284" transform="rotate(-90 291 284)">G7</text>
<text x="482" y="287">L5</text>
<text x="636" y="284" transform="rotate(-90 636 284)">n=3</text>
<text x="355" y="290">K = 10</text>
<text x="453" y="296">L3</text>
<text x="155" y="303" transform="rotate(-90 155 303)">G4</text>
<text x="274" y="303" transform="rotate(-90 274 303)">G9</text>
<text x="543" y="303">n=3</text>
<text x="57" y="308">G3</text>
<text x="187" y="308">G8</text>
<text x="524" y="309">L4</text>
<text x="651" y="308" transform="rotate(-90 651 308)">n=3</text>
<text x="835" y="310" transform="rotate(-90 835 310)">U17</text>
<text x="315" y="316">K = 10</text>
<text x="412" y="332">K = 10</text>
<text x="693" y="339">U16</text>
<text x="322" y="358">U19</text>
<text x="170" y="363">M1</text>
<text x="751" y="363">M5</text>
<text x="46" y="369">J1</text>
<text x="451" y="369">Q1</text>
<text x="616" y="369">J6</text>
<text x="92" y="378">J2</text>
<text x="389" y="376" transform="rotate(-90 389 376)">U20</text>
<text x="525" y="372">Q2</text>
<text x="674" y="378">J7</text>
<text x="892" y="376" transform="rotate(-90 892 376)">U25</text>
<text x="229" y="379">M11</text>
<text x="802" y="379">M6</text>
<text x="343" y="386">U23</text>
<text x="874" y="386">U24</text>
<text x="485" y="397">Q5</text>
<text x="60" y="403">J5</text>
<text x="187" y="403">M2</text>
<text x="846" y="418">U26</text>
<text x="897" y="414">U27</text>
<text x="92" y="427">J4</text>
<text x="231" y="426">M4</text>
<text x="460" y="426">Q3</text>
<text x="527" y="432">Q4</text>
<text x="668" y="427">J9</text>
<text x="804" y="427">M8</text>
<text x="32" y="436">J3</text>
<text x="596" y="436">J8</text>
<text x="147" y="443">M3</text>
<text x="384" y="440" transform="rotate(-90 384 440)">U22</text>
<text x="729" y="442">M7</text>
<text x="304" y="446">U21</text>
<text x="176" y="507">U28</text>
<text x="266" y="507">R1</text>
<text x="316" y="507">R2</text>
<text x="391" y="507">R6</text>
<text x="701" y="507">V11</text>
<text x="615" y="516">D6</text>
<text x="776" y="512">V12</text>
<text x="31" y="522">Q6</text>
<text x="433" y="518">R7</text>
<text x="481" y="521">R11</text>
<text x="532" y="520">R12</text>
<text x="650" y="517">D7</text>
<text x="95" y="525">Q11</text>
<text x="223" y="547" transform="rotate(-90 223 547)">U29</text>
<text x="284" y="547">R5</text>
<text x="71" y="555">Q7</text>
<text x="167" y="553">U32</text>
<text x="387" y="553">R10</text>
<text x="704" y="557">V13</text>
<text x="319" y="566">R4</text>
<text x="776" y="568">V14</text>
<text x="220" y="574" transform="rotate(-90 220 574)">U31</text>
<text x="433" y="575">R9</text>
<text x="472" y="573">R13</text>
<text x="550" y="574">R14</text>
<text x="651" y="574">D9</text>
<text x="31" y="579">Q8</text>
<text x="255" y="576">R3</text>
<text x="96" y="584">Q9</text>
<text x="368" y="592">R8</text>
<text x="586" y="594">D8</text>
<text x="150" y="601">U30</text>
<text x="828" y="634" transform="rotate(90 828 634)">In</text>
<text x="180" y="640">U43</text>
<text x="460" y="646">C6</text>
<text x="368" y="649">V15</text>
<text x="397" y="653">V16</text>
<text x="504" y="655">C7</text>
<text x="586" y="657">D11</text>
<text x="609" y="657">D12</text>
<text x="809" y="661" transform="rotate(90 809 661)">Ref</text>
<text x="668" y="668">In</text>
<text x="720" y="668">Out</text>
<text x="186" y="680">U62</text>
<text x="720" y="680">U42</text>
<text x="695" y="686">Ref</text>
<text x="806" y="688">U48</text>
<text x="828" y="686" transform="rotate(90 828 686)">Out</text>
<text x="231" y="692" transform="rotate(-90 231 692)">U63</text>
<text x="353" y="694">V19</text>
<text x="564" y="697">D15</text>
<text x="446" y="702">C8</text>
<text x="705" y="702" transform="rotate(-180 705 702)">Ref</text>
<text x="770" y="702" transform="rotate(-90 770 702)">Out</text>
<text x="779" y="703">U50</text>
<text x="157" y="711">U64</text>
<text x="397" y="709">V18</text>
<text x="498" y="712">C9</text>
<text x="609" y="713">D14</text>
<text x="668" y="711">U49</text>
<text x="260" y="723" transform="rotate(-90 260 723)">U65</text>
<text x="340" y="722">V17</text>
<text x="680" y="721" transform="rotate(-180 680 721)">Out</text>
<text x="732" y="721" transform="rotate(-180 732 721)">In</text>
<text x="788" y="728" transform="rotate(-90 788 728)">Ref</text>
<text x="554" y="736">D13</text>
<text x="770" y="754" transform="rotate(-90 770 754)">In</text>
</g>
<g font-size="3.9">
<text x="364" y="377" transform="rotate(-90 364 377)">74HCU04</text>
<text x="319" y="383">74HCU04</text>
<text x="342" y="411">74HCU04</text>
<text x="303" y="421">74HCU04</text>
<text x="409" y="443" transform="rotate(-90 409 443)">74HCU04</text>
</g>
<g font-size="3.5">
<text x="319" y="362">Vdd</text>
<text x="358" y="369" transform="rotate(-90 358 369)">GND</text>
<text x="385" y="367" transform="rotate(-90 385 367)">Vdd</text>
<text x="319" y="389">GND</text>
<text x="352" y="390">Vdd</text>
<text x="311" y="415">GND</text>
<text x="351" y="417">GND</text>
<text x="313" y="442">Vdd</text>
<text x="388" y="443" transform="rotate(-90 388 443)">Vdd</text>
<text x="415" y="443" transform="rotate(-90 415 443)">GND</text>
</g>
<g font-size="2.8">
<text x="736" y="274">O_GND</text>
<text x="857" y="287" transform="rotate(-90 857 287)">O_GND</text>
<text x="687" y="304">O_GND</text>
<text x="771" y="302">O_GND</text>
<text x="870" y="302" transform="rotate(-90 870 302)">O_GND</text>
</g>
</svg>
